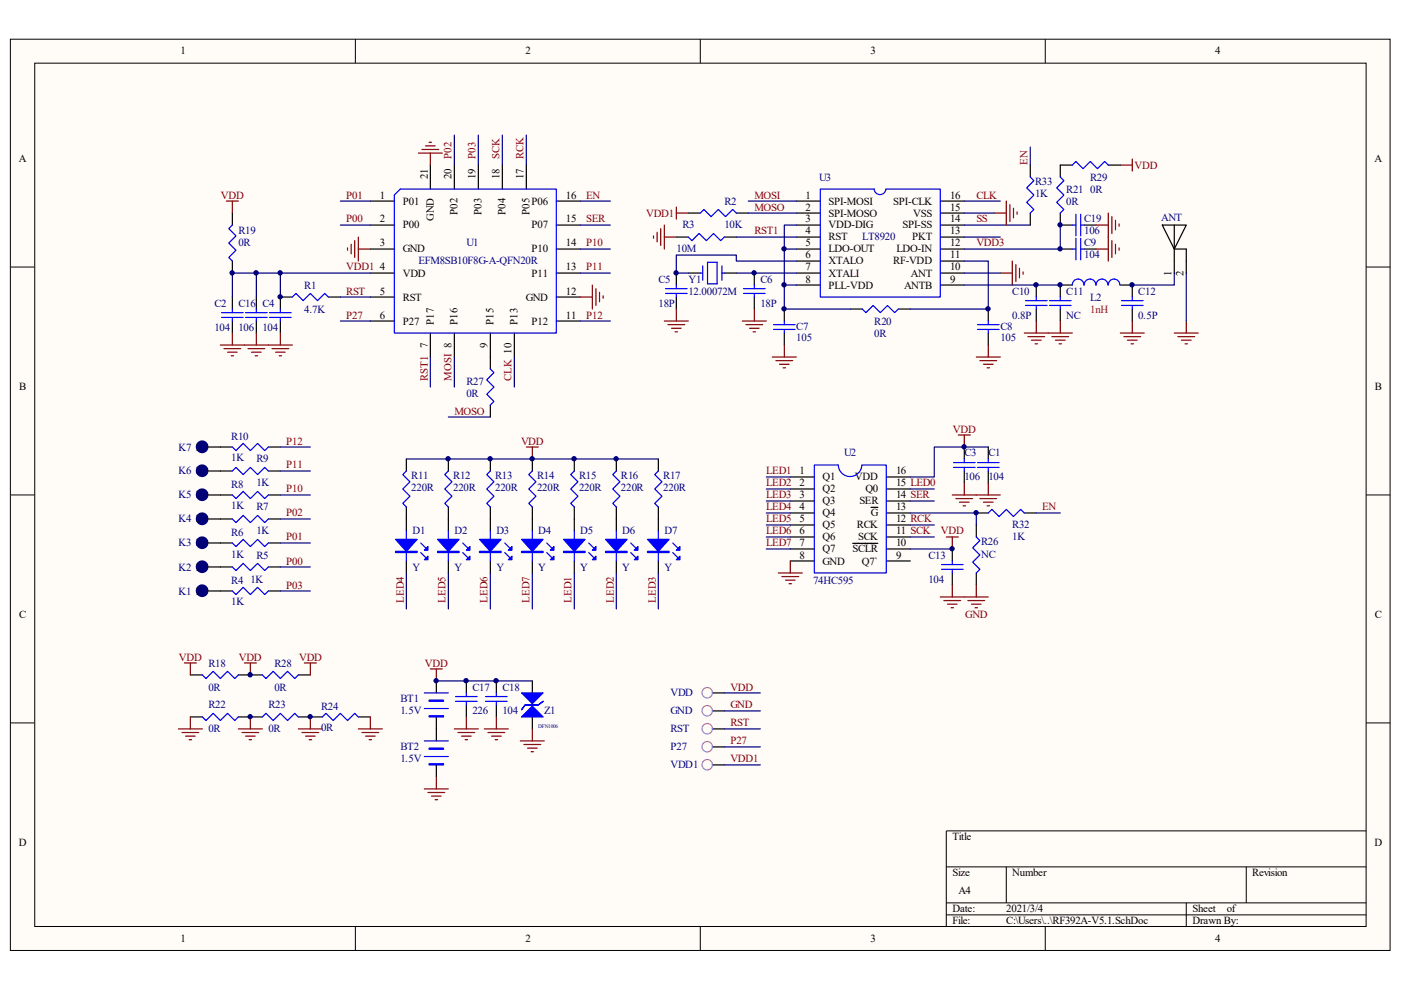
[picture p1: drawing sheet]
<svg xmlns="http://www.w3.org/2000/svg" width="297mm" height="210mm" viewBox="0 0 297 210" stroke-linecap="round" stroke-linejoin="round" font-family="sans-serif">
<path d="M2.3 8.4h292.4v193.1h-292.4z" fill="#fffcf8"/>
<path d="M2.2 8.3h292.5v193.2h-292.5z" fill="none" stroke="#000" stroke-width=".21"/>
<path d="M7.5 13.5h282.1v182.9h-282.1z" fill="#fffcf8"/>
<g fill="none" stroke="#000" stroke-width=".21">
<path d="M7.4 13.4h282.2v183h-282.2zM75.3 8.3v5.1M148.5 8.3v5.1M221.6 8.3v5.1M2.2 56.6h5.1M289.7 56.6h5.1M2.2 104.9h5.1M289.7 104.9h5.1M2.2 153.3h5.1M289.7 153.3h5.1M289.7 176.2h-89.1v20.3M75.3 196.5v5.1"/>
<path d="M148.5 196.5v5.1M200.6 183.8h89.1M200.6 191.4h89.1M200.6 194h89.1M213.4 183.8v7.6M221.6 196.5v5.1M251.5 191.4v5.1M264.2 183.8v7.6"/>
</g>
<g fill="none" stroke="#000" stroke-width=".25">
<path d="M224.8 35v2.5M143.4 50.3h2.5M143.4 57.9v2.5M145.9 45.2h2.6M153.6 50.3h2.5M156.1 45.2h2.6M159.9 57.9v2.5M168.8 42.6h5.1M168.8 45.2h5.1M168.8 47.7h5.1M168.8 50.3h5.1M168.8 52.8h5.1"/>
<path d="M168.8 55.3h5.1M168.8 57.9h5.1M199.4 42.6h5M199.4 45.2h5M199.4 47.7h5M199.4 50.3h5M199.4 52.8h5M199.4 55.3h5M199.4 57.9h5M224.8 45.2v2.5h2.5M224.8 52.8h2.5M229.9 47.7h2.5"/>
<path d="M229.9 52.8h2.5M246.4 47.7h5.1l-2.5 5.1zM249 52.8h2.5v5.1M249 47.7v10.2M49.3 63v2.5M49.3 68.1v2.5M54.4 63v2.5M54.4 68.1v2.5M59.4 68.1v2.5M62 63h-2.6v2.5M69.6 63h2.6M104 75.7v2.5"/>
<path d="M143.4 63v2.5M159.9 63v2.5M166.3 65.5v2.6M166.3 70.6v2.6M168.8 60.4h5.1M180.3 65.5h2.5M190.5 65.5h2.5M199.4 60.4h5M209.5 65.5v2.6M209.5 70.6v2.6M219.7 60.4v2.6M219.7 65.5v2.6"/>
<path d="M224.8 65.5v2.6M227.3 60.4h-2.5v2.6M237.5 60.4h2.6v2.6M240.1 65.5v2.6M46.7 99.9h2.6M46.7 94.8h2.6M56.9 99.9h2.5M56.9 94.8h2.5M86.2 97.3v2.6M95.1 97.3v2.6M104 85.9v2.5M104 97.3v2.6"/>
<path d="M112.9 97.3v2.6M121.8 97.3v2.6M130.7 97.3v2.6M139.6 97.3v2.6M204.4 94.8v2.5M204.4 99.9v2.5M209.5 94.8v2.5M209.5 99.9v2.5M46.7 115.1h2.6M46.7 110h2.6M46.7 104.9h2.6M56.9 115.1h2.5"/>
<path d="M56.9 110h2.5M56.9 104.9h2.5M86.2 107.5v2.5M95.1 107.5v2.5M104 107.5v2.5M112.9 107.5v2.5M121.8 107.5v2.5M130.7 107.5v2.5M139.6 107.5v2.5M201.9 116.4v2.5M207 111.3v2.6M46.7 125.3h2.6"/>
<path d="M46.7 120.2h2.6M56.9 125.3h2.5M56.9 120.2h2.5M201.9 121.5v2.5M207 121.5v2.5M40.4 152h2.5M40.4 143.1h2.5M50.5 152h5.1M50.5 143.1h2.6M63.3 152h2.5M98.9 144.4v2.5M98.9 149.5v2.5"/>
<path d="M105.2 144.4v2.5M105.2 149.5v2.5"/>
</g>
<g fill="none" stroke="#00f" stroke-width=".25">
<path d="M224.8 37.5l.8 .8-1.6 1.5 1.6 1.6-1.6 1.5 1.6 1.5-.8 .8M145.9 50.3l.8 .7 1.5-1.5 1.6 1.5 1.5-1.5 1.5 1.5 .8-.7M148.5 45.2l.7-.8 1.6 1.5 1.5-1.5 1.5 1.5 1.5-1.5 .8 .8M187.8 40.1a1.23 1.23 0 0 1-1.2 1.2 1.23 1.23 0 0 1-1.2-1.2h-11.5v22.9h25.5v-22.9h-11.5M227.3 52.8h.8M227.3 47.7h.8M228.1 45.4v4.6M228.1 50.5v4.6M229.1 52.8h.8M229.1 45.4v4.6M229.1 50.5v4.6M229.1 47.7h.8"/>
<path d="M47 67.3h4.6M47 66.3h4.6M49.3 65.5v.8M49.3 67.3v.8M52.1 67.3h4.5M52.1 66.3h4.5M54.4 65.5v.8M54.4 67.3v.8M57.1 67.3h4.6M57.1 66.3h4.6M59.4 65.5v.8M59.4 67.3v.8"/>
<path d="M62 63l.7-.8 1.6 1.5 1.5-1.5 1.5 1.5 1.6-1.5 .7 .8M104 78.2l.7 .8-1.5 1.5 1.5 1.6-1.5 1.5 1.5 1.5-.7 .8M141.1 62.2h4.6M141.1 61.2h4.6M143.4 60.4v.8M143.4 62.2v.8M157.6 62.2h4.6M157.6 61.2h4.6M159.9 60.4v.8M159.9 62.2v.8M164 69.8h4.6M164 68.8h4.6"/>
<path d="M166.3 68.1v.7M166.3 69.8v.8M182.8 65.5l.8 .8 1.5-1.5 1.5 1.5 1.6-1.5 1.5 1.5 .8-.8M207.2 69.8h4.6M207.2 68.8h4.6M209.5 68.1v.7M209.5 69.8v.8M217.4 64.8h4.6M217.4 63.7h4.6M219.7 63v.7M219.7 64.8v.7M222.5 64.8h4.6"/>
<path d="M222.5 63.7h4.6M224.8 63v.7M224.8 64.8v.7M227.3 60.4a1.22 1.22 0 0 1 1.3-1.2 1.22 1.22 0 0 1 1.2 1.2M229.9 60.4a1.23 1.23 0 0 1 1.2-1.2 1.23 1.23 0 0 1 1.2 1.2M232.4 60.4a1.24 1.24 0 0 1 1.2-1.2 1.24 1.24 0 0 1 1.3 1.2M235 60.4a1.22 1.22 0 0 1 1.2-1.2 1.22 1.22 0 0 1 1.2 1.2M237.8 64.8h4.6M237.8 63.7h4.6M240.1 63v.7M240.1 64.8v.7M49.3 99.9l.7-.8 1.6 1.5 1.5-1.5 1.5 1.5 1.5-1.5 .8 .8"/>
<path d="M49.3 94.8l.7 .7 1.6-1.5 1.5 1.5 1.5-1.5 1.5 1.5 .8-.7M86.2 99.9l-.8 .7 1.5 1.5-1.5 1.6 1.5 1.5-1.5 1.5 .8 .8M95.1 99.9l-.8 .7 1.5 1.5-1.5 1.6 1.5 1.5-1.5 1.5 .8 .8M104 99.9l-.8 .7 1.5 1.5-1.5 1.6 1.5 1.5-1.5 1.5 .8 .8M112.9 99.9l-.8 .7 1.5 1.5-1.5 1.6 1.5 1.5-1.5 1.5 .8 .8M121.8 99.9l-.8 .7 1.5 1.5-1.5 1.6 1.5 1.5-1.5 1.5 .8 .8M130.7 99.9l-.8 .7 1.5 1.5-1.5 1.6 1.5 1.5-1.5 1.5 .8 .8M139.6 99.9l-.8 .7 1.5 1.5-1.5 1.6 1.5 1.5-1.5 1.5 .8 .8M202.2 98.1h4.5M202.2 99.1h4.5M204.4 97.3v.8M204.4 99.1v.8"/>
<path d="M207.2 98.1h4.6M207.2 99.1h4.6M209.5 97.3v.8M209.5 99.1v.8M49.3 115.1l.7 .8 1.6-1.5 1.5 1.5 1.5-1.5 1.5 1.5 .8-.8M49.3 110l.7 .8 1.6-1.5 1.5 1.5 1.5-1.5 1.5 1.5 .8-.8M49.3 104.9l.7 .8 1.6-1.5 1.5 1.5 1.5-1.5 1.5 1.5 .8-.8M199.6 119.7h4.6M201.9 118.9v.8M207 113.9l.8 .7-1.6 1.5 1.6 1.6-1.6 1.5 1.6 1.5-.8 .8M49.3 125.3l.7 .8 1.6-1.6 1.5 1.6 1.5-1.6 1.5 1.6 .8-.8M49.3 120.2l.7 .8 1.6-1.6 1.5 1.6 1.5-1.6 1.5 1.6 .8-.8"/>
<path d="M199.6 120.7h4.6M201.9 120.7v.8M42.9 152l.8 .8 1.5-1.6 1.5 1.6 1.5-1.6 1.6 1.6 .7-.8M42.9 143.1l.8 .8 1.5-1.6 1.5 1.6 1.5-1.6 1.6 1.6 .7-.8M55.6 152l.8-.8 1.5 1.6 1.5-1.6 1.6 1.6 1.5-1.6 .8 .8M96.6 148.7h4.6M96.6 147.7h4.6M98.9 146.9v.8M98.9 148.7v.8M102.9 148.7h4.6M102.9 147.7h4.6M105.2 146.9v.8"/>
<path d="M105.2 148.7v.8"/>
</g>
<g fill="none" stroke="#800000" stroke-width=".25">
<path d="M138.6 50v.5M139.3 49.2v2.1M140.1 48.5v3.5M140.8 47.7v5.1M140.8 50.3h2.6M210.8 45.2h2.6M212.1 57.9h2.5M213.4 42.6v5.1M214.1 43.4v3.6M214.6 55.3v5.1M214.9 44.2v2M215.4 56.1v3.6"/>
<path d="M215.6 44.9v.5M216.1 56.9v2M216.9 57.6v.5M232.4 52.8h2.6M235 50.3v5M235.7 51v3.6M236.5 51.8v2M237.3 52.5v.6M46.7 73.2h5.1M47.5 73.9h3.5M48.2 74.7h2.1M49 75.4h.5"/>
<path d="M49.3 70.6v2.6M56.9 73.2h5.1M57.7 73.9h3.5M58.4 74.7h2.1M59.2 75.4h.5M59.4 70.6v2.6M140.8 68.1h5.1M141.6 68.8h3.6M142.4 69.6h2M143.1 70.4h.5M143.4 65.5v2.6M157.4 68.1h5.1"/>
<path d="M158.1 68.8h3.6M158.9 69.6h2M159.7 70.4h.5M159.9 65.5v2.6M163.7 75.7h5.1M164.5 76.5h3.6M165.3 77.2h2M166 78h.5M166.3 73.2v2.5M207 75.7h5.1M207.8 76.5h3.5M208.5 77.2h2.1"/>
<path d="M209.3 78h.5M209.5 73.2v2.5M217.2 70.6h10.1M217.9 71.4h3.6M218.7 72.1h2M219.5 72.9h.5M219.7 68.1v2.5M223 71.4h3.6M223.8 72.1h2M224.5 72.9h.6M224.8 68.1v2.5M237.5 70.6h5.1"/>
<path d="M238.3 71.4h3.5M239 72.1h2.1M239.8 72.9h.5M240.1 68.1v2.5M249 70.6h5.1M249.7 71.4h3.6M250.5 72.1h2M251.3 72.9h.5M251.5 68.1v2.5"/>
</g>
<g fill="none" stroke="#000080" stroke-width=".25">
<path d="M156.1 57.9h12.7M156.1 50.3h12.7M158.7 45.2h10.1M158.7 42.6h10.1M166.3 52.8h2.5M204.4 57.9h7.7M204.4 50.3h7.7M204.4 45.2h6.4M204.4 42.6h7.7M204.4 47.7h14M249 57.9v2.5h-8.9M251.5 57.9v10.2"/>
<path d="M166.3 60.4h2.5"/>
</g>
<circle cx="42.9" cy="125.2" r=".71" fill="#fffcf8" stroke="#000080" stroke-width="1.3"/>
<path d="M44.2 125.3h2.5" fill="none" stroke="#000" stroke-width=".25"/>
<circle cx="42.9" cy="120.2" r=".71" fill="#fffcf8" stroke="#000080" stroke-width="1.3"/>
<path d="M44.2 120.2h2.5" fill="none" stroke="#000" stroke-width=".25"/>
<circle cx="42.9" cy="115.1" r=".71" fill="#fffcf8" stroke="#000080" stroke-width="1.3"/>
<path d="M44.2 115.1h2.5" fill="none" stroke="#000" stroke-width=".25"/>
<circle cx="42.8" cy="110" r=".72" fill="#fffcf8" stroke="#000080" stroke-width="1.3"/>
<path d="M44.2 110h2.5" fill="none" stroke="#000" stroke-width=".25"/>
<circle cx="42.9" cy="104.9" r=".71" fill="#fffcf8" stroke="#000080" stroke-width="1.3"/>
<path d="M44.2 104.9h2.5" fill="none" stroke="#000" stroke-width=".25"/>
<circle cx="42.9" cy="99.8" r=".71" fill="#fffcf8" stroke="#000080" stroke-width="1.3"/>
<path d="M44.2 99.9h2.5" fill="none" stroke="#000" stroke-width=".25"/>
<circle cx="42.8" cy="94.7" r=".72" fill="#fffcf8" stroke="#000080" stroke-width="1.3"/>
<g fill="none" stroke="#000" stroke-width=".25">
<path d="M91.2 35v5.1M96.3 35v5.1M101.4 35v5.1M106.5 35v5.1M111.6 35v5.1M218.4 35v2.5M224.8 35h2.5M235 35h2.5M49.3 45.2v2.5M49.3 55.3v2.6M78.5 57.9h5.1M78.5 42.6h5.1"/>
<path d="M78.5 47.7h5.1M78.5 52.8h5.1M118 57.9h5M118 42.6h5M118 47.7h5M118 52.8h5M145.9 57.9h2.6M153.6 57.9h2.5M218.4 45.2v2.5M78.5 63h5.1M78.5 68.1h5.1M91.2 70.6v5.1"/>
<path d="M96.3 70.6v5.1M104 70.6v5.1M109.1 70.6v5.1M118 63h5M118 68.1h5M44.2 94.8h2.5M86.2 110v2.6M86.2 118.9v2.6M95.1 110v2.6M95.1 118.9v2.6M104 110v2.6M104 118.9v2.6"/>
<path d="M112.9 110v2.6M112.9 118.9v2.6M121.8 110v2.6M121.8 118.9v2.6M130.7 110v2.6M130.7 118.9v2.6M139.6 110v2.6M139.6 118.9v2.6M167.6 101.1h5.1M167.6 103.7h5.1M167.6 106.2h5.1M167.6 108.8h5.1"/>
<path d="M167.6 111.3h5.1M167.6 113.9h5.1M167.6 116.4h5.1M167.6 118.9h5.1M180.8 115.2h5.3M184.7 107.6h1.4M187.9 101.1h5.1M187.9 103.7h5.1M187.9 106.2h5.1M187.9 108.8h5.1M187.9 111.3h5.1M187.9 113.9h5.1"/>
<path d="M187.9 116.4h5.1M187.9 118.9h5.1M207 108.8h2.5M217.2 108.8h2.5M53.1 143.1h2.5M63.3 143.1h2.5M65.8 152h2.5M76 152h2.5M92.5 144.4v2.5M92.5 152v5.1M112.9 144.4v2.5M112.9 152v2.5"/>
<path d="M151 158.4h2.6M151 154.5h2.6M151 146.9h2.6M151 150.7h2.6M92.5 162.2v2.5M151 162.2h2.6"/>
</g>
<g fill="none" stroke="#00f" stroke-width=".25">
<path d="M218.4 37.5l.8 .8-1.5 1.5 1.5 1.6-1.5 1.5 1.5 1.5-.8 .8M227.3 35l.8-.8 1.5 1.6 1.6-1.6 1.5 1.6 1.5-1.6 .8 .8M49.3 47.7l-.8 .8 1.5 1.5-1.5 1.5 1.5 1.6-1.5 1.5 .8 .7M83.6 41.4l1.3-1.3h33.1v30.5h-34.4zM148.5 57.9h.5M149 56.4v3M150 55.6h2v4.6h-2zM153.1 56.4v3M153.1 57.9h.5M182.7 98.6a2.49 2.49 0 0 1-2.5 2.4 2.49 2.49 0 0 1-2.5-2.4h-5v22.9h15.2v-22.9h-5.1M86.2 112.6v6.3M89.2 117.2l1 1"/>
<path d="M89.2 115.1l1 1M95.1 112.6v6.3M98.1 117.2l1 1M98.1 115.1l1 1M104 112.6v6.3M107 117.2l1 1M107 115.1l1 1M112.9 112.6v6.3M115.9 117.2l1 1M115.9 115.1l1 1M121.8 112.6v6.3M124.8 117.2l1 1"/>
<path d="M124.8 115.1l1 1M130.7 112.6v6.3M133.7 117.2l1 1M133.7 115.1l1 1M139.6 112.6v6.3M142.6 117.2l1 1M142.6 115.1l1 1M209.5 108.8l.8-.8 1.5 1.5 1.6-1.5 1.5 1.5 1.5-1.5 .8 .8M55.6 143.1l.8 .8 1.5-1.6 1.5 1.6 1.6-1.6 1.5 1.6 .8-.8M68.3 152l.8-.8 1.5 1.6 1.6-1.6 1.5 1.6 1.5-1.6 .8 .8M90 150.2h5.1M90 146.9h5.1"/>
<path d="M90 157.1h5.1M90 160.4h5.1"/>
</g>
<g fill="#00f" stroke="#00f" stroke-width=".25">
<path d="M83.9 114.4h4.5l-2.2 2.5z"/>
<path d="M90.7 117.9v.8h-.7z"/>
<path d="M90.7 115.9v.7h-.7z"/>
<path d="M92.8 114.4h4.5l-2.2 2.5z"/>
<path d="M99.6 117.9v.8h-.7z"/>
<path d="M99.6 115.9v.7h-.7z"/>
<path d="M101.7 114.4h4.6l-2.3 2.5z"/>
<path d="M107.8 118.7l.7-.8v.8z"/>
<path d="M107.8 116.6l.7-.7v.7z"/>
<path d="M110.6 114.4h4.6l-2.3 2.5z"/>
<path d="M117.4 117.9v.8h-.7z"/>
<path d="M117.4 115.9v.7h-.7z"/>
<path d="M119.5 114.4h4.6l-2.3 2.5z"/>
<path d="M126.3 117.9v.8h-.7z"/>
<path d="M126.3 115.9v.7h-.7z"/>
<path d="M128.4 114.4h4.6l-2.3 2.5z"/>
<path d="M135.2 117.9v.8h-.7z"/>
<path d="M135.2 115.9v.7h-.7z"/>
<path d="M137.3 114.4h4.6l-2.3 2.5z"/>
<path d="M144.2 117.9v.8h-.8z"/>
<path d="M144.2 115.9v.7h-.8z"/>
<path d="M110.6 152l2.3-2.3 2.3 2.3z"/>
<path d="M110.6 146.9h4.6l-2.3 2.3z"/>
<path d="M83.9 116.9h4.5v.3h-4.5z" fill-rule="evenodd"/>
<path d="M92.8 116.9h4.5v.3h-4.5z" fill-rule="evenodd"/>
<path d="M101.7 116.9h4.6v.3h-4.6z" fill-rule="evenodd"/>
<path d="M110.6 116.9h4.6v.3h-4.6z" fill-rule="evenodd"/>
<path d="M119.5 116.9h4.6v.3h-4.6z" fill-rule="evenodd"/>
<path d="M128.4 116.9h4.6v.3h-4.6z" fill-rule="evenodd"/>
<path d="M137.3 116.9h4.6v.3h-4.6z" fill-rule="evenodd"/>
<path d="M91 148.4h3v.3h-3z" fill-rule="evenodd"/>
<path d="M91 151.8h3v.2h-3z" fill-rule="evenodd"/>
<path d="M91 158.6h3v.3h-3z" fill-rule="evenodd"/>
<path d="M91 161.9h3v.3h-3z" fill-rule="evenodd"/>
<path d="M111.3 149.5h2.8l1.1-.8-1.1 .8h-2.8l-.7 1z" fill-rule="evenodd"/>
</g>
<g fill="none" stroke="#000080" stroke-width=".25">
<path d="M96.3 28.6v6.4M101.4 28.6v6.4M106.5 28.6v6.4M111.6 28.6v6.4M218.4 31.2v3.8M54.4 57.9h-5.1v5.1M59.4 57.9v5.1M72.2 47.7h6.3M72.2 42.6h6.3M78.5 57.9h-24.1v5.1M123 47.7h6.4M123 42.6h6.4"/>
<path d="M123 57.9h6.4M123 52.8h6.4M168.8 55.3h-12.7v-1.2h-12.7v3.8h2.5M168.8 47.7h-2.5v17.8h14M204.4 55.3h5.1v10.2h-16.5M224.8 47.7v5.1h-20.4M72.2 68.1h6.3M72.2 63h6.3M91.2 75.7v6.4M96.3 75.7v6.4M109.1 75.7v6.4M123 68.1h6.4"/>
<path d="M204.4 60.4h20.4M59.4 99.9h6.4M59.4 94.8h6.4M86.2 97.3h53.4M95.1 88.4h8.9M209.5 94.8h-11.4v6.3h-5.1M59.4 110h6.4M59.4 115.1h6.4M59.4 104.9h6.4M162.5 101.1h5.1M162.5 103.7h5.1M162.5 106.2h5.1"/>
<path d="M162.5 108.8h5.1M162.5 111.3h5.1M162.5 113.9h5.1M162.5 116.4h5.1M193 108.8h14v2.5M193 103.7h5.1M193 106.2h5.1M193 111.3h5.1M193 113.9h5.1M193 116.4h8.9M219.7 108.8h5.1M59.4 120.2h6.4"/>
<path d="M59.4 125.3h6.4M86.2 121.5v7.6M95.1 121.5v7.6M104 121.5v7.6M112.9 121.5v7.6M121.8 121.5v7.6M130.7 121.5v7.6M139.6 121.5v7.6M92.5 144.4h20.4M153.6 146.9h7.6M153.6 150.7h7.6M153.6 154.5h7.6"/>
<path d="M153.6 158.4h7.6M153.6 162.2h7.6"/>
</g>
<g fill="none" stroke="#800000" stroke-width=".25">
<path d="M88.7 32.5h5.1M89.5 31.7h3.5M90.2 30.9h2.1M91 30.2h.5M91.2 32.5v2.5M237.5 35h2.6M240.1 33.7v2.6M48 42.6h2.5M49.3 42.6v2.6M73.7 52.5v.6M74.4 51.8v2M75.2 51v3.6"/>
<path d="M76 50.3v5M76 52.8h2.5M143.4 43.9v2.5M143.4 45.2h2.5M232.4 47.7h2.6M235 45.2v5.1M235.7 45.9v3.6M236.5 46.7v2M237.3 47.5v.5M51.8 73.2h5.1M52.6 73.9h3.5M53.3 74.7h2.1"/>
<path d="M54.1 75.4h.5M54.4 70.6v2.6M123 63h2.6M125.6 60.4v5.1M126.3 61.2v3.6M127.1 62v2M127.9 62.7v.5M111.6 94.8h2.5M112.9 94.8v2.5M203.2 92.2h2.5M204.4 92.2v2.6M167.6 118.9v2.6"/>
<path d="M200.6 113.9h2.6M201.9 113.9v2.5M201.9 104.9h10.2M202.7 105.7h3.5M203.4 106.5h2.1M204.2 107.2h.5M204.4 102.4v2.5M207.8 105.7h3.5M208.5 106.5h2.1M209.3 107.2h.5M209.5 102.4v2.5M165 121.5h5.1"/>
<path d="M165.8 122.2h3.5M166.5 123h2.1M167.3 123.8h.5M199.4 126.6h10.1M200.1 127.3h3.6M200.9 128.1h2M201.6 128.9h.6M201.9 124v2.6M205.2 127.3h3.6M206 128.1h2M206.7 128.9h.5M207 124v2.6"/>
<path d="M37.8 154.5h5.1M38.6 155.3h3.5M39.1 140.6h2.5M39.3 156.1h2.1M40.1 156.8h.5M40.4 140.6v2.5M40.4 152v2.5M50.5 154.5h5.1M51.3 155.3h3.6M51.8 140.6h2.6M52.1 156.1h2M52.8 156.8h.5"/>
<path d="M53.1 140.6v2.5M53.1 152v2.5M63.3 154.5h5M64 155.3h3.6M64.5 140.6h2.6M64.8 156.1h2M65.5 156.8h.6M65.8 140.6v2.5M65.8 152v2.5M76 154.5h5.1M76.7 155.3h3.6M77.5 156.1h2"/>
<path d="M78.3 156.8h.5M78.5 152v2.5M91.2 141.8h2.6M92.5 141.8v2.6M96.3 154.5h5.1M97.1 155.3h3.6M97.9 156.1h2M98.6 156.8h.5M98.9 152v2.5M102.7 154.5h5.1M103.5 155.3h3.5M104.2 156.1h2.1"/>
<path d="M105 156.8h.5M105.2 152v2.5M110.3 157.1h5.1M111.1 157.9h3.5M111.8 158.6h2.1M112.6 159.4h.5M112.9 154.5v2.6M90 167.3h5.1M90.7 168h3.6M91.5 168.8h2M92.3 169.6h.5M92.5 164.7v2.6"/>
</g>
<g fill="none" stroke="#f0f" stroke-width=".25">
<circle cx="149.9" cy="146.9" r="1.11"/>
<circle cx="149.9" cy="154.5" r="1.11"/>
<circle cx="149.9" cy="150.7" r="1.11"/>
<circle cx="149.9" cy="158.3" r="1.11"/>
<circle cx="149.9" cy="162.1" r="1.11"/>
</g>
<g fill="#000080" stroke="#000080" stroke-width=".21">
<circle cx="49.2" cy="57.9" r=".46"/>
<circle cx="53" cy="152" r=".46"/>
<circle cx="53" cy="143.1" r=".46"/>
<circle cx="54.3" cy="57.9" r=".47"/>
<circle cx="59.4" cy="62.9" r=".46"/>
<circle cx="59.4" cy="57.9" r=".46"/>
<circle cx="65.8" cy="152" r=".46"/>
<circle cx="92.5" cy="144.3" r=".46"/>
<circle cx="95" cy="97.3" r=".46"/>
<circle cx="98.8" cy="144.3" r=".47"/>
<circle cx="103.9" cy="97.3" r=".46"/>
<circle cx="105.2" cy="144.3" r=".46"/>
<circle cx="112.8" cy="97.3" r=".46"/>
<circle cx="121.7" cy="97.3" r=".47"/>
<circle cx="130.6" cy="97.3" r=".46"/>
<circle cx="143.3" cy="57.9" r=".46"/>
<circle cx="159.9" cy="57.9" r=".46"/>
<circle cx="166.2" cy="65.5" r=".47"/>
<circle cx="166.2" cy="60.4" r=".47"/>
<circle cx="166.2" cy="52.8" r=".47"/>
<circle cx="201.9" cy="116.3" r=".46"/>
<circle cx="204.4" cy="94.7" r=".46"/>
<circle cx="206.9" cy="108.7" r=".46"/>
<circle cx="209.5" cy="65.5" r=".47"/>
<circle cx="219.7" cy="60.4" r=".47"/>
<circle cx="224.7" cy="60.4" r=".46"/>
<circle cx="224.7" cy="52.8" r=".46"/>
<circle cx="224.7" cy="47.7" r=".46"/>
<circle cx="240" cy="60.4" r=".46"/>
</g>
<g font-size="2.3">
<text x="38.3" y="11.5">1</text>
<text x="111.4" y="11.5">2</text>
<text x="184.6" y="11.5">3</text>
<text x="257.6" y="11.5">4</text>
<text x="4" y="34.4">A</text>
<text x="291.4" y="34.4">A</text>
<text x="90.7" y="38" transform="rotate(-90 90.7 38)">21</text>
<text x="95.8" y="38" transform="rotate(-90 95.8 38)">20</text>
<text x="100.8" y="38" transform="rotate(-90 100.8 38)">19</text>
<text x="105.9" y="38" transform="rotate(-90 105.9 38)">18</text>
<text x="111" y="38" transform="rotate(-90 111 38)">17</text>
<text x="80.5" y="42.1">1</text>
<text x="80.5" y="47.2">2</text>
<text x="85.4" y="43.4">P01</text>
<text x="91.9" y="46.9" transform="rotate(-90 91.9 46.9)">GND</text>
<text x="97" y="45.5" transform="rotate(-90 97 45.5)">P02</text>
<text x="102.1" y="45.5" transform="rotate(-90 102.1 45.5)">P03</text>
<text x="107.2" y="45.5" transform="rotate(-90 107.2 45.5)">P04</text>
<text x="112.3" y="45.5" transform="rotate(-90 112.3 45.5)">P05</text>
<text x="112.7" y="43.4">P06</text>
<text x="120" y="47.2">15</text>
<text x="120" y="42.1">16</text>
<text x="170.8" y="42.1">1</text>
<text x="170.8" y="44.6">2</text>
<text x="170.8" y="47.2">3</text>
<text x="175.7" y="43.4">SPI-MOSI</text>
<text x="175.7" y="45.9">SPI-MOSO</text>
<text x="189.4" y="43.4">SPI-CLK</text>
<text x="193.6" y="45.9">VSS</text>
<text x="201.4" y="47.2">14</text>
<text x="201.4" y="44.6">15</text>
<text x="201.4" y="42.1">16</text>
<text x="80.5" y="52.3">3</text>
<text x="85.4" y="48.4">P00</text>
<text x="85.4" y="53.5">GND</text>
<text x="112.7" y="53.5">P10</text>
<text x="112.7" y="48.4">P07</text>
<text x="120" y="52.3">14</text>
<text x="170.8" y="49.7">4</text>
<text x="170.8" y="52.3">5</text>
<text x="175.7" y="48.4">VDD-DIG</text>
<text x="175.7" y="51">RST</text>
<text x="175.7" y="53.5">LDO-OUT</text>
<text x="190.1" y="53.5">LDO-IN</text>
<text x="191.3" y="48.4">SPI-SS</text>
<text x="193.4" y="51">PKT</text>
<text x="201.4" y="52.3">12</text>
<text x="201.4" y="49.7">13</text>
<text x="80.5" y="57.3">4</text>
<text x="85.4" y="58.7">VDD</text>
<text x="112.7" y="58.7">P11</text>
<text x="120" y="57.3">13</text>
<text x="170.8" y="54.8">6</text>
<text x="170.8" y="57.3">7</text>
<text x="170.8" y="60">8</text>
<text x="175.7" y="56.1">XTALO</text>
<text x="175.7" y="58.7">XTALI</text>
<text x="189.4" y="56.1">RF-VDD</text>
<text x="193.1" y="58.7">ANT</text>
<text x="201.4" y="60">9</text>
<text x="201.4" y="57.3">10</text>
<text x="201.4" y="54.8">11</text>
<text x="248.4" y="58.6" transform="rotate(-90 248.4 58.6)">1</text>
<text x="251" y="58.6" transform="rotate(-90 251 58.6)">2</text>
<text x="80.5" y="62.5">5</text>
<text x="85.4" y="63.8">RST</text>
<text x="111.5" y="63.8">GND</text>
<text x="120" y="62.5">12</text>
<text x="175.7" y="61.2">PLL-VDD</text>
<text x="191.7" y="61.2">ANTB</text>
<text x="80.5" y="67.6">6</text>
<text x="85.4" y="68.8">P27</text>
<text x="91.9" y="68.8" transform="rotate(-90 91.9 68.8)">P17</text>
<text x="97" y="68.8" transform="rotate(-90 97 68.8)">P16</text>
<text x="104.6" y="68.8" transform="rotate(-90 104.6 68.8)">P15</text>
<text x="109.7" y="68.8" transform="rotate(-90 109.7 68.8)">P13</text>
<text x="112.7" y="68.8">P12</text>
<text x="120" y="67.6">11</text>
<text x="90.7" y="73.8" transform="rotate(-90 90.7 73.8)">7</text>
<text x="103.4" y="73.8" transform="rotate(-90 103.4 73.8)">9</text>
<text x="4.1" y="82.7">B</text>
<text x="291.5" y="82.7">B</text>
<text x="41.3" y="95.5">1</text>
<text x="41.3" y="100.6">1</text>
<text x="169.5" y="100.6">1</text>
<text x="174.4" y="101.9">Q1</text>
<text x="181.3" y="101.9">VDD</text>
<text x="190" y="100.6">16</text>
<text x="41.3" y="105.7">1</text>
<text x="169.5" y="103.1">2</text>
<text x="169.5" y="105.7">3</text>
<text x="174.4" y="104.4">Q2</text>
<text x="174.4" y="106.9">Q3</text>
<text x="182.2" y="106.9">SER</text>
<text x="183.5" y="104.4">Q0</text>
<text x="190" y="105.7">14 SER</text>
<text x="190" y="103.1">15 LED0</text>
<text x="41.3" y="110.8">1</text>
<text x="169.5" y="108.2">4</text>
<text x="169.5" y="110.8">5</text>
<text x="169.5" y="113.3">6</text>
<text x="174.4" y="109.5">Q4</text>
<text x="174.4" y="112">Q5</text>
<text x="181.7" y="112">RCK</text>
<text x="184.7" y="109.5">G</text>
<text x="190" y="113.3">11 SCK</text>
<text x="190" y="110.8">12 RCK</text>
<text x="190" y="108.2">13</text>
<text x="41.3" y="115.8">1</text>
<text x="169.5" y="115.8">7</text>
<text x="169.5" y="118.5">8</text>
<text x="174.4" y="114.6">Q6</text>
<text x="174.4" y="117.1">Q7</text>
<text x="174.4" y="119.7">GND</text>
<text x="180.8" y="117.1">SCLR</text>
<text x="181.9" y="114.6">SCK</text>
<text x="182.7" y="119.7">Q7`</text>
<text x="190" y="118.5">9</text>
<text x="190" y="115.8">10</text>
<text x="41.3" y="121">1</text>
<text x="4.1" y="131.1">C</text>
<text x="41.3" y="126.1">1</text>
<text x="291.5" y="131.1">C</text>
<text x="4" y="179.4">D</text>
<text x="201.9" y="178.2">Title</text>
<text x="291.4" y="179.4">D</text>
<text x="201.9" y="185.8">Size</text>
<text x="214.6" y="185.8">Number</text>
<text x="265.5" y="185.8">Revision</text>
<text x="203.2" y="189.6">A4</text>
<text x="201.9" y="193.4">Date:</text>
<text x="201.9" y="195.9">File:</text>
<text x="213.4" y="193.4">2021/3/4</text>
<text x="213.4" y="195.9">C:\Users\..\RF392A-V5.1.SchDoc</text>
<text x="252.8" y="193.4">Sheet</text>
<text x="252.8" y="195.9">Drawn By:</text>
<text x="260.1" y="193.4">of</text>
<text x="38.3" y="199.8">1</text>
<text x="111.4" y="199.8">2</text>
<text x="184.6" y="199.8">3</text>
<text x="257.6" y="199.8">4</text>
</g>
<g font-size="2.3" fill="#800000">
<text x="95.8" y="33.7" transform="rotate(-90 95.8 33.7)">P02</text>
<text x="100.8" y="33.7" transform="rotate(-90 100.8 33.7)">P03</text>
<text x="105.9" y="33.7" transform="rotate(-90 105.9 33.7)">SCK</text>
<text x="111" y="33.7" transform="rotate(-90 111 33.7)">RCK</text>
<text x="217.8" y="35" transform="rotate(-90 217.8 35)">EN</text>
<text x="240.5" y="35.7">VDD</text>
<text x="46.8" y="42.1">VDD</text>
<text x="73.4" y="47.2">P00</text>
<text x="73.4" y="42.1">P01</text>
<text x="124.3" y="47.2">SER</text>
<text x="124.3" y="42.1">EN</text>
<text x="137" y="45.9">VDD1</text>
<text x="159.9" y="42.1">MOSI</text>
<text x="159.9" y="44.6">MOSO</text>
<text x="207" y="42.1">CLK</text>
<text x="207" y="47.2">SS</text>
<text x="124.3" y="52.3">P10</text>
<text x="159.9" y="49.7">RST1</text>
<text x="207" y="52.3">VDD3</text>
<text x="73.4" y="57.3">VDD1</text>
<text x="124.3" y="57.3">P11</text>
<text x="73.4" y="62.5">RST</text>
<text x="73.4" y="67.6">P27</text>
<text x="124.3" y="67.6">P12</text>
<text x="90.7" y="80.8" transform="rotate(-90 90.7 80.8)">RST1</text>
<text x="95.8" y="80.8" transform="rotate(-90 95.8 80.8)">MOSI 8</text>
<text x="108.5" y="80.8" transform="rotate(-90 108.5 80.8)">CLK 10</text>
<text x="96.4" y="87.9">MOSO</text>
<text x="60.7" y="94.2">P12</text>
<text x="110.5" y="94.2">VDD</text>
<text x="202" y="91.7">VDD</text>
<text x="60.7" y="99.3">P11</text>
<text x="162.5" y="100.6">LED1</text>
<text x="60.7" y="104.4">P10</text>
<text x="162.5" y="103.1">LED2</text>
<text x="162.5" y="105.7">LED3</text>
<text x="60.7" y="109.5">P02</text>
<text x="162.5" y="108.2">LED4</text>
<text x="162.5" y="110.8">LED5</text>
<text x="162.5" y="113.3">LED6</text>
<text x="199.5" y="113.3">VDD</text>
<text x="221" y="108.2">EN</text>
<text x="60.7" y="114.6">P01</text>
<text x="60.7" y="119.7">P00</text>
<text x="162.5" y="115.8">LED7</text>
<text x="60.7" y="124.8">P03</text>
<text x="85.6" y="127.9" transform="rotate(-90 85.6 127.9)">LED4</text>
<text x="94.5" y="127.9" transform="rotate(-90 94.5 127.9)">LED5</text>
<text x="103.4" y="127.9" transform="rotate(-90 103.4 127.9)">LED6</text>
<text x="112.3" y="127.9" transform="rotate(-90 112.3 127.9)">LED7</text>
<text x="121.2" y="127.9" transform="rotate(-90 121.2 127.9)">LED1</text>
<text x="130.1" y="127.9" transform="rotate(-90 130.1 127.9)">LED2</text>
<text x="139" y="127.9" transform="rotate(-90 139 127.9)">LED3</text>
<text x="204.6" y="131.1">GND</text>
<text x="37.9" y="140.1">VDD</text>
<text x="50.6" y="140.1">VDD</text>
<text x="63.4" y="140.1">VDD</text>
<text x="90.1" y="141.3">VDD</text>
<text x="154.9" y="146.4">VDD</text>
<text x="154.9" y="154">RST</text>
<text x="154.9" y="150.2">GND</text>
<text x="154.9" y="157.8">P27</text>
<text x="154.9" y="161.6">VDD1</text>
</g>
<g font-size="2.3" fill="#000080">
<text x="173.7" y="38.3">U3</text>
<text x="219.5" y="39.3">R33</text>
<text x="219.5" y="41.8">1K</text>
<text x="226.1" y="40.8">R21</text>
<text x="231.1" y="38.3">R29</text>
<text x="231.1" y="40.8">0R</text>
<text x="153.6" y="43.4">R2</text>
<text x="226.1" y="43.4">0R</text>
<text x="229.9" y="47.2">C19</text>
<text x="246.2" y="46.9">ANT</text>
<text x="50.5" y="49.7">R19</text>
<text x="50.5" y="52.3">0R</text>
<text x="98.9" y="52.3">U1</text>
<text x="143.4" y="53.5">10M</text>
<text x="144.7" y="48.4">R3</text>
<text x="153.6" y="48.4">10K</text>
<text x="182.8" y="51">LT8920</text>
<text x="229.9" y="52.3">C9</text>
<text x="229.9" y="49.7">106</text>
<text x="88.7" y="56.1">EFM8SB10F8G-A-QFN20R</text>
<text x="139.6" y="60">C5</text>
<text x="146" y="60">Y1</text>
<text x="161.2" y="60">C6</text>
<text x="229.9" y="54.8">104</text>
<text x="45.5" y="65">C2</text>
<text x="50.5" y="65">C16</text>
<text x="55.6" y="65">C4</text>
<text x="64.5" y="61.2">R1</text>
<text x="139.6" y="65">18P</text>
<text x="146" y="62.5">12.00072M</text>
<text x="161.2" y="65">18P</text>
<text x="214.6" y="62.5">C10</text>
<text x="226.1" y="62.5">C11</text>
<text x="231.1" y="63.8">L2</text>
<text x="241.3" y="62.5">C12</text>
<text x="45.5" y="70.1">104</text>
<text x="50.5" y="70.1">106</text>
<text x="55.6" y="70.1">104</text>
<text x="64.5" y="66.3">4.7K</text>
<text x="168.8" y="69.9">C7</text>
<text x="185.3" y="68.8">R20</text>
<text x="185.3" y="71.4">0R</text>
<text x="212.1" y="69.9">C8</text>
<text x="214.6" y="67.6">0.8P</text>
<text x="226.1" y="67.6">NC</text>
<text x="241.3" y="67.6">0.5P</text>
<text x="168.8" y="72.4">105</text>
<text x="212.1" y="72.4">105</text>
<text x="98.9" y="81.5">R27</text>
<text x="98.9" y="84.1">0R</text>
<text x="37.8" y="95.5">K7</text>
<text x="49" y="93.2">R10</text>
<text x="37.8" y="100.6">K6</text>
<text x="49" y="97.8">1K</text>
<text x="54.4" y="98.1">R9</text>
<text x="87.2" y="101.6">R11</text>
<text x="96.1" y="101.6">R12</text>
<text x="105" y="101.6">R13</text>
<text x="113.9" y="101.6">R14</text>
<text x="122.8" y="101.6">R15</text>
<text x="131.7" y="101.6">R16</text>
<text x="140.6" y="101.6">R17</text>
<text x="179" y="96.8">U2</text>
<text x="204.5" y="96.8">C3</text>
<text x="204.5" y="101.9">106</text>
<text x="209.5" y="96.8">C1</text>
<text x="209.5" y="101.9">104</text>
<text x="37.8" y="105.7">K5</text>
<text x="49" y="103.4">R8</text>
<text x="49" y="108">1K</text>
<text x="54.4" y="103.1">1K</text>
<text x="87.2" y="104.2">220R</text>
<text x="96.1" y="104.2">220R</text>
<text x="105" y="104.2">220R</text>
<text x="113.9" y="104.2">220R</text>
<text x="122.8" y="104.2">220R</text>
<text x="131.7" y="104.2">220R</text>
<text x="140.6" y="104.2">220R</text>
<text x="37.8" y="110.8">K4</text>
<text x="49" y="113.6">R6</text>
<text x="54.4" y="108.2">R7</text>
<text x="54.4" y="113.3">1K</text>
<text x="87.5" y="113.3">D1</text>
<text x="96.4" y="113.3">D2</text>
<text x="105.2" y="113.3">D3</text>
<text x="114.1" y="113.3">D4</text>
<text x="123" y="113.3">D5</text>
<text x="131.9" y="113.3">D6</text>
<text x="140.9" y="113.3">D7</text>
<text x="214.6" y="112">R32</text>
<text x="37.8" y="115.8">K3</text>
<text x="49" y="118.2">1K</text>
<text x="54.4" y="118.5">R5</text>
<text x="196.8" y="118.5">C13</text>
<text x="208" y="115.6">R26</text>
<text x="208" y="118.2">NC</text>
<text x="214.6" y="114.6">1K</text>
<text x="37.8" y="121">K2</text>
<text x="49" y="123.8">R4</text>
<text x="53.1" y="123.5">1K</text>
<text x="87.5" y="121">Y</text>
<text x="96.4" y="121">Y</text>
<text x="105.2" y="121">Y</text>
<text x="114.1" y="121">Y</text>
<text x="123" y="121">Y</text>
<text x="131.9" y="121">Y</text>
<text x="140.9" y="121">Y</text>
<text x="172.4" y="123.8">74HC595</text>
<text x="196.8" y="123.5">104</text>
<text x="37.8" y="126.1">K1</text>
<text x="49" y="128.4">1K</text>
<text x="44.2" y="141.3">R18</text>
<text x="58.2" y="141.3">R28</text>
<text x="44.2" y="146.4">0R</text>
<text x="58.2" y="146.4">0R</text>
<text x="84.9" y="148.9">BT1</text>
<text x="100.2" y="146.4">C17</text>
<text x="106.5" y="146.4">C18</text>
<text x="142.2" y="147.7">VDD</text>
<text x="44.2" y="150.2">R22</text>
<text x="44.2" y="155.3">0R</text>
<text x="56.9" y="150.2">R23</text>
<text x="56.9" y="155.3">0R</text>
<text x="68.1" y="150.5">R24</text>
<text x="68.1" y="155">0R</text>
<text x="84.9" y="151.5">1.5V</text>
<text x="100.2" y="151.5">226</text>
<text x="106.5" y="151.5">104</text>
<text x="115.4" y="151.5">Z1</text>
<text x="142.2" y="155.3">RST</text>
<text x="142.2" y="151.5">GND</text>
<text x="84.9" y="159.1">BT2</text>
<text x="84.9" y="161.6">1.5V</text>
<text x="142.2" y="159.1">P27</text>
<text x="142.2" y="162.9">VDD1</text>
</g>
<text font-size="2.3" fill="#f00" x="231.1" y="66.3">1nH</text>
<text font-size="1.1" fill="#000080" x="114.1" y="154.3">DFN1006</text>
</svg>
